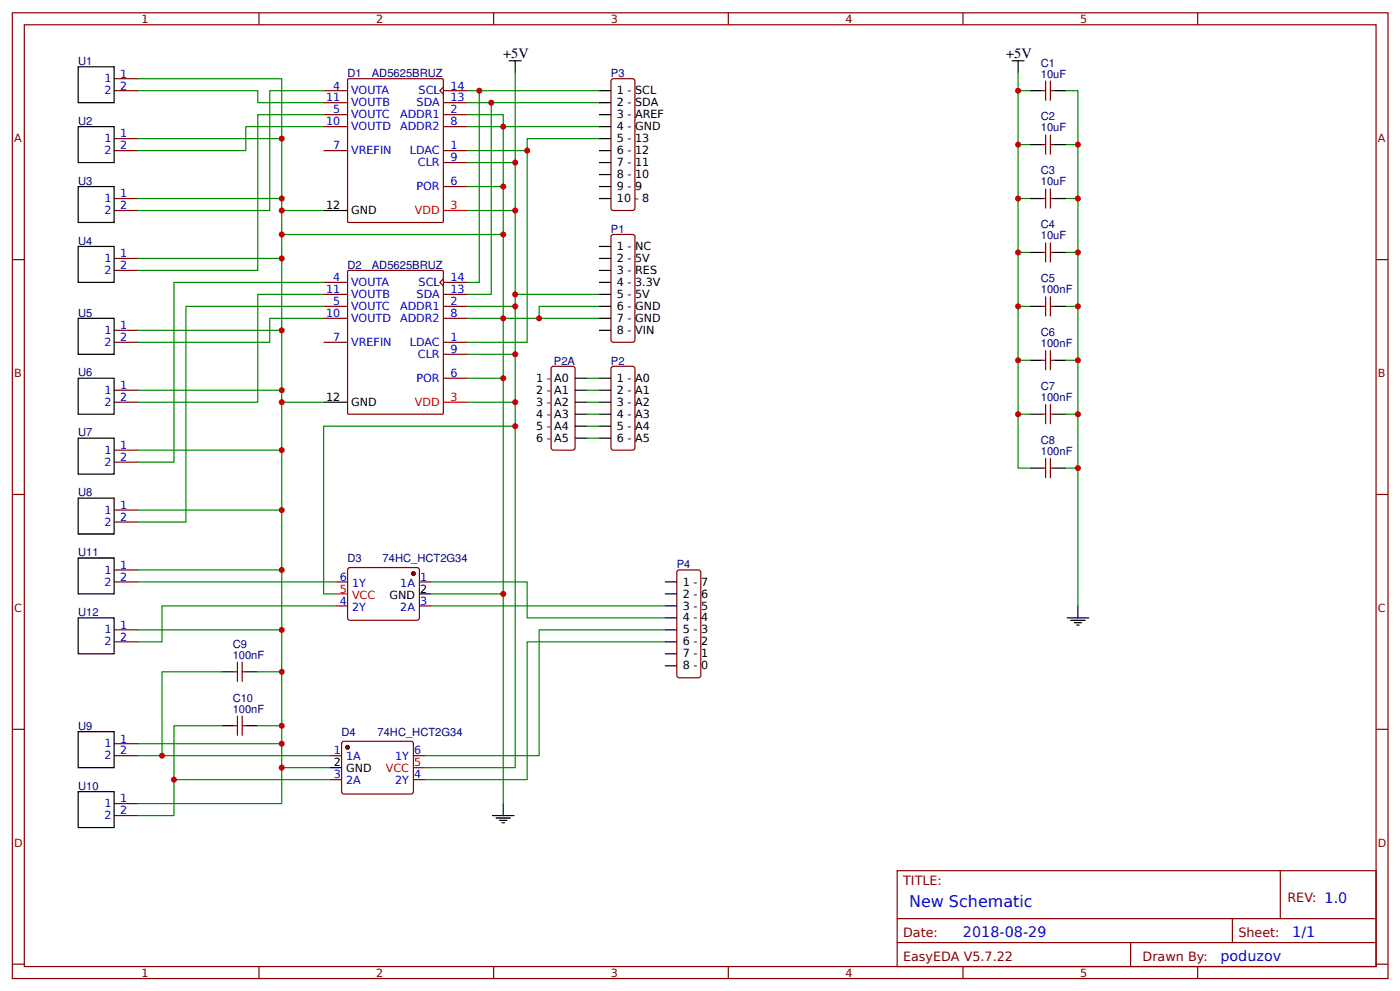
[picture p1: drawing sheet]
<svg xmlns="http://www.w3.org/2000/svg" width="309mm" height="219mm" viewBox="0 0 309 219" stroke-linecap="round" stroke-linejoin="round" font-family="sans-serif">
<g fill="none" stroke="#800" stroke-width=".26">
<path d="M2.7 2.8h304v213.3h-304zM5.4 5.5h298.7v207.9h-298.7zM25.2 17.4h5.3M57.2 2.8v2.7M76.9 17.4h20.8l.2 .1 .1 31.4-.2 .2h-20.7l-.3-.1v-31.4zM98 19.2l-.8 .8 .8 .8M109.1 2.8v2.7M135.3 17.5l4.5-.1 .2 .1 .3 .4v28.1l-.1 .2-.4 .3h-4.3l-.4-.3-.1-.2v-28.1zM160.9 2.8v2.7M212.8 2.8v2.7M231.1 17.9v4.2M232.1 17.9v4.2"/>
<path d="M264.7 2.8v2.7M25.2 20h5.3M25.2 33.3h5.3M25.2 30.6h5.3M71.5 20h5.3M71.5 33.3h5.3M71.5 25.3h5.3M71.5 28h5.3M71.5 22.7h5.3M98 20h5.3M98 33.3h5.3M98 25.3h5.3"/>
<path d="M98 28h5.3M98 35.9h5.3M98 22.7h5.3M230.3 20h.8M230.3 31.9h.8M231.1 29.8v4.3M232.1 20h.8M232.1 29.8v4.3M232.1 31.9h.8M2.7 57.3h2.7M25.2 43.8h5.3M25.2 46.5h5.3"/>
<path d="M25.2 57.1h5.3M25.2 59.7h5.3M76.9 59.8l20.8-.1 .2 .1 .1 31.4-.2 .2-20.7 .1-.3-.2v-31.3zM98 41.2h5.3M135.3 51.9l4.5-.1 .2 .1 .3 .4v22.8l-.1 .2-.4 .3h-4.3l-.4-.3-.1-.2v-22.8zM230.3 43.8h.8M230.3 55.7h.8M231.1 41.7v4.3M231.1 53.6v4.3M232.1 43.8h.8M232.1 41.7v4.3M232.1 53.6v4.3"/>
<path d="M232.1 55.7h.8M304.1 57.3h2.6M25.2 75.6h5.3M25.2 72.9h5.3M71.5 75.6h5.3M71.5 67.7h5.3M71.5 62.4h5.3M71.5 70.3h5.3M71.5 65h5.3M98 61.6l-.8 .8 .8 .8M98 75.6h5.3M98 67.7h5.3"/>
<path d="M98 62.4h5.3M98 70.3h5.3M98 78.2h5.3M98 65h5.3M230.3 67.7h.8M230.3 79.6h.8M231.1 65.5v4.3M231.1 77.4v4.3M232.1 67.7h.8M232.1 65.5v4.3M232.1 77.4v4.3M232.1 79.6h.8"/>
<path d="M25.2 86.2h5.3M25.2 88.8h5.3M25.2 99.4h5.3M98 83.5h5.3M122 81l4.6-.1 .2 .1 .3 .4v17.5l-.1 .2-.4 .3h-4.3l-.3-.1-.2-.4v-17.5zM135.3 81l4.5-.1 .2 .1 .3 .4v17.5l-.1 .2-.4 .3h-4.3l-.4-.3-.1-.2v-17.5zM230.3 91.5h.8M231.1 89.3v4.3M232.1 89.3v4.3M232.1 91.5h.8M2.7 109.2h2.7M25.2 102h5.3"/>
<path d="M25.2 112.6h5.3M25.2 115.3h5.3M230.3 103.4h.8M231.1 101.3v4.2M232.1 101.3v4.2M232.1 103.4h.8M304.1 109.2h2.6M25.2 125.9h5.3M25.2 128.5h5.3M25.2 139.1h5.3M74.2 128.5h2.6M74.2 133.8h2.6"/>
<path d="M77.1 125.4h15.3l.3 .5-.1 10.8-.4 .3-15.1-.1-.3-.5v-10.5zM92.7 128.5h2.6M92.7 133.8h2.6M149.8 125.9h4.5l.5 .2 .1 .3v22.7l-.1 .3-.5 .3h-4.2l-.3-.1-.2-.5v-22.7zM25.2 141.7h5.3M51.7 148.4h.8M52.5 146.2v4.3M52.5 158.1v4.3M53.5 146.2v4.3M53.5 158.1v4.3M53.5 148.4h.8M2.7 161.1h2.7"/>
<path d="M25.2 164.2h5.3M25.2 166.9h5.3M25.2 177.5h5.3M51.7 160.3h.8M53.5 160.3h.8M72.8 166.9h2.7M72.8 172.2h2.7M75.7 163.8h15.4l.3 .4-.1 10.9-.5 .2h-15.1l-.2-.5v-10.6zM91.4 166.9h2.6M91.4 172.2h2.6M304.1 161.1h2.6M25.2 180.1h5.3"/>
<path d="M198.3 192.3h105.8v21.1h-105.8zM282.9 192.3v10.6M2.7 212.9h2.7M57.2 213.4v2.7M109.1 213.4v2.7M160.9 213.4v2.7M198.3 202.9h105.8M198.3 208.1h105.8M212.8 213.4v2.7M249.8 208.1v5.3M264.7 213.4v2.7M272.3 202.9v5.2"/>
<path d="M304.1 212.9h2.6"/>
</g>
<g fill="none" stroke="#000" stroke-width=".26">
<path d="M17.3 14.7h7.9v8h-7.9zM112.5 13.4h2.7M113.9 13.4v2.7M223.7 13.4h2.6M225 13.4v2.7M17.3 28h7.9v7.9h-7.9zM132.4 20h2.6M132.4 22.7h2.6M132.4 25.3h2.6M132.4 28h2.6M132.4 30.6h2.6M132.4 33.3h2.6"/>
<path d="M132.4 35.9h2.6M132.4 38.5h2.6M227.6 20h2.7M227.6 31.9h2.7M232.9 20h2.7M232.9 31.9h2.7M17.3 41.2h7.9v7.9h-7.9zM17.3 54.4h7.9v8h-7.9zM71.5 46.5h5.3M132.4 54.4h2.6M132.4 57.1h2.6M132.4 59.7h2.6"/>
<path d="M132.4 41.2h2.6M132.4 43.8h2.6M227.6 43.8h2.7M227.6 55.7h2.7M232.9 43.8h2.7M232.9 55.7h2.7M17.3 70.3h7.9v7.9h-7.9zM132.4 62.4h2.6M132.4 65h2.6M132.4 67.7h2.6M132.4 70.3h2.6M132.4 72.9h2.6"/>
<path d="M227.6 67.7h2.7M227.6 79.6h2.7M232.9 67.7h2.7M232.9 79.6h2.7M17.3 83.5h7.9v8h-7.9zM17.3 96.8h7.9v7.9h-7.9zM71.5 88.8h5.3M127.1 83.5h2.6M127.1 86.2h2.6M127.1 88.8h2.6M127.1 91.5h2.6M127.1 94.1h2.6"/>
<path d="M127.1 96.8h2.6M132.4 83.5h2.6M132.4 86.2h2.6M132.4 88.8h2.6M132.4 91.5h2.6M132.4 94.1h2.6M132.4 96.8h2.6M227.6 91.5h2.7M232.9 91.5h2.7M17.3 110h7.9v7.9h-7.9zM227.6 103.4h2.7M232.9 103.4h2.7"/>
<path d="M17.3 123.2h7.9v8h-7.9zM17.3 136.4h7.9v8h-7.9zM92.7 131.2h2.6M146.9 128.5h2.7M146.9 131.2h2.7M146.9 133.8h2.7M146.9 136.4h2.7M146.9 139.1h2.7M235.8 136.4h4.8M236.6 137h3.2M237.4 137.5h1.6M237.9 138h.6"/>
<path d="M238.2 133.8v2.6M49 148.4h2.7M54.3 148.4h2.7M146.9 141.7h2.7M146.9 144.4h2.7M146.9 147h2.7M17.3 161.6h7.9v7.9h-7.9zM17.3 174.8h7.9v7.9h-7.9zM49 160.3h2.7M54.3 160.3h2.7M72.8 169.5h2.7M111.2 177.5v2.6"/>
<path d="M108.8 180.1h4.8M109.6 180.6h3.2M110.4 181.2h1.6M110.9 181.7h.6"/>
</g>
<path d="M98 46.5h5.3M98 88.8h5.3M74.2 131.2h2.6M91.4 169.5h2.6" fill="none" stroke="#f00" stroke-width=".26"/>
<g fill="none" stroke="#080" stroke-width=".26">
<path d="M30.5 17.4h31.8v29.1M113.9 16.1v19.8M225 16.1v87.3h2.6M30.5 20h26.5v2.7h14.5M30.5 30.6h31.8M71.5 20h-11.9v26.5h-29.1M71.5 25.3h-14.5v34.4h-26.5M71.5 28h-17.2v5.3h-23.8M103.3 25.3h7.9v2.7h-7.9M103.3 35.9h10.6v10.6M103.3 20h29.1M103.3 22.7h29.1"/>
<path d="M103.3 33.3h13.2M105.9 20v42.4h-2.6M108.6 22.7v42.3h-5.3M132.4 28h-21.2v23.8h-48.9v-5.3h9.2M132.4 30.6h-15.9v45h-13.2M225 20h2.6M225 31.9h2.6M235.6 20h2.6v113.8M235.6 31.9h2.6M30.5 43.8h31.8M30.5 57.1h31.8M62.3 51.8v37h9.2"/>
<path d="M103.3 46.5h10.6v42.3h-10.6M103.3 41.2h7.9M111.2 51.8v18.5h-7.9M225 43.8h2.6M225 55.7h2.6M235.6 43.8h2.6M235.6 55.7h2.6M30.5 72.9h31.8M71.5 62.4h-33.1v39.6h-7.9M71.5 67.7h-30.4v47.6h-10.6M71.5 70.3h-11.9v5.3h-29.1M71.5 65h-14.5v23.8h-26.5"/>
<path d="M103.3 67.7h10.6M103.3 78.2h10.6M113.9 65h18.5M132.4 70.3h-21.2v13.2h-7.9M132.4 67.7h-13.3v2.6M225 67.7h2.6M225 79.6h2.6M235.6 67.7h2.6M235.6 79.6h2.6M30.5 86.2h31.8M62.3 88.8v10.6h-31.8M62.3 99.4v13.2h-31.8"/>
<path d="M111.2 83.5v94M113.9 88.8v5.3h-42.4v37.1h2.7M113.9 94.1v75.4h-19.9M129.7 86.2h2.7M129.7 91.5h2.7M129.7 83.5h2.7M129.7 88.8h2.7M129.7 94.1h2.7M129.7 96.8h2.7M225 91.5h2.6M235.6 91.5h2.6M62.3 112.6v13.3h-31.8"/>
<path d="M235.6 103.4h2.6M30.5 128.5h43.7M62.3 125.9v13.2h-31.8M62.3 139.1v38.4h-31.8M74.2 133.8h-38.4v7.9h-5.3M95.3 128.5h21.2v7.9h30.4M95.3 131.2h15.9M95.3 133.8h51.6M146.9 139.1h-27.8v27.8h-25.1M49 148.4h-13.2v18.5M57 148.4h5.3M146.9 141.7h-30.4v30.5h-22.5"/>
<path d="M30.5 166.9h42.3M30.5 164.2h31.8M49 160.3h-10.6v11.9M57 160.3h5.3M62.3 169.5h10.5M72.8 172.2h-34.4v7.9h-7.9"/>
</g>
<g fill="#800" stroke="#800" stroke-width=".26">
<circle cx="91.4" cy="126.7" r=".4"/>
<circle cx="76.8" cy="165" r=".4"/>
</g>
<g fill="#c00">
<circle cx="113.9" cy="46.5" r=".66"/>
<circle cx="113.9" cy="65" r=".66"/>
<circle cx="35.8" cy="166.9" r=".66"/>
<circle cx="62.3" cy="160.3" r=".66"/>
<circle cx="62.3" cy="164.2" r=".66"/>
<circle cx="113.9" cy="94.1" r=".66"/>
<circle cx="62.3" cy="112.6" r=".66"/>
<circle cx="225" cy="91.5" r=".66"/>
<circle cx="225" cy="67.7" r=".66"/>
<circle cx="225" cy="43.8" r=".66"/>
<circle cx="225" cy="20" r=".66"/>
<circle cx="238.2" cy="31.9" r=".66"/>
<circle cx="238.2" cy="55.7" r=".66"/>
<circle cx="238.2" cy="79.6" r=".66"/>
<circle cx="238.2" cy="103.4" r=".66"/>
<circle cx="113.9" cy="35.9" r=".66"/>
<circle cx="119.1" cy="70.3" r=".66"/>
<circle cx="111.2" cy="70.3" r=".66"/>
<circle cx="62.3" cy="99.4" r=".66"/>
<circle cx="62.3" cy="86.2" r=".66"/>
<circle cx="62.3" cy="72.9" r=".66"/>
<circle cx="62.3" cy="43.8" r=".66"/>
<circle cx="113.9" cy="67.7" r=".66"/>
<circle cx="111.2" cy="51.8" r=".66"/>
<circle cx="111.2" cy="28" r=".66"/>
<circle cx="108.6" cy="22.7" r=".66"/>
<circle cx="105.9" cy="20" r=".66"/>
<circle cx="116.5" cy="33.3" r=".66"/>
<circle cx="62.3" cy="51.8" r=".66"/>
<circle cx="62.3" cy="46.5" r=".66"/>
<circle cx="62.3" cy="30.6" r=".66"/>
<circle cx="62.3" cy="57.1" r=".66"/>
<circle cx="62.3" cy="88.8" r=".66"/>
<circle cx="111.2" cy="41.2" r=".66"/>
<circle cx="113.9" cy="78.2" r=".66"/>
<circle cx="111.2" cy="83.5" r=".66"/>
<circle cx="238.2" cy="91.5" r=".66"/>
<circle cx="238.2" cy="67.7" r=".66"/>
<circle cx="238.2" cy="43.8" r=".66"/>
<circle cx="225" cy="31.9" r=".66"/>
<circle cx="225" cy="55.7" r=".66"/>
<circle cx="225" cy="79.6" r=".66"/>
<circle cx="62.3" cy="125.9" r=".66"/>
<circle cx="113.9" cy="88.8" r=".66"/>
<circle cx="111.2" cy="131.2" r=".66"/>
<circle cx="62.3" cy="169.5" r=".66"/>
<circle cx="62.3" cy="139.1" r=".66"/>
<circle cx="62.3" cy="148.4" r=".66"/>
<circle cx="38.4" cy="172.2" r=".66"/>
</g>
<text font-size="3.5" fill="#00f" x="200.9" y="200.2">New Schematic</text>
<g font-size="3.2">
<text x="111.2" y="12.9">+5V</text>
<text x="222.3" y="12.9">+5V</text>
</g>
<g font-size="3.2" fill="#00f">
<text x="212.8" y="206.8">2018-08-29</text>
<text x="285.6" y="206.8">1/1</text>
<text x="269.7" y="212.1">poduzov</text>
</g>
<g font-size="2.8" fill="#800">
<text x="199.6" y="195.4">TITLE:</text>
<text x="284.5" y="199.2">REV: 1.0</text>
<text x="199.6" y="206.8">Date:</text>
<text x="273.7" y="206.8">Sheet:</text>
<text x="199.6" y="212.1">EasyEDA V5.7.22</text>
<text x="252.5" y="212.1">Drawn By:</text>
</g>
<g font-size="2.5" fill="#800">
<text x="31.3" y="5.1">1</text>
<text x="83.2" y="5.1">2</text>
<text x="135" y="5.1">3</text>
<text x="186.9" y="5.1">4</text>
<text x="238.7" y="5.1">5</text>
<text x="3.1" y="31.4">A</text>
<text x="304.5" y="31.4">A</text>
<text x="3.1" y="83.3">B</text>
<text x="304.5" y="83.3">B</text>
<text x="3.1" y="135.1">C</text>
<text x="304.5" y="135.1">C</text>
<text x="3.1" y="187">D</text>
<text x="304.5" y="187">D</text>
<text x="31.3" y="215.7">1</text>
<text x="83.2" y="215.7">2</text>
<text x="135" y="215.7">3</text>
<text x="186.9" y="215.7">4</text>
<text x="238.7" y="215.7">5</text>
</g>
<g font-size="2.5" fill="#000080">
<text x="17.3" y="14.3">U1</text>
<text x="76.8" y="17">D1</text>
<text x="82.2" y="17">AD5625BRUZ</text>
<text x="135" y="17">P3</text>
<text x="230" y="17.1">10uF</text>
<text x="230" y="14.7">C1</text>
<text x="17.3" y="27.6">U2</text>
<text x="230" y="29">10uF</text>
<text x="230" y="26.6">C2</text>
<text x="17.3" y="40.8">U3</text>
<text x="230" y="40.9">10uF</text>
<text x="230" y="38.5">C3</text>
<text x="135" y="51.4">P1</text>
<text x="230" y="52.8">10uF</text>
<text x="230" y="50.4">C4</text>
<text x="17.3" y="54">U4</text>
<text x="76.8" y="59.3">D2</text>
<text x="82.2" y="59.3">AD5625BRUZ</text>
<text x="230" y="64.7">100nF</text>
<text x="230" y="62.3">C5</text>
<text x="17.3" y="69.9">U5</text>
<text x="230" y="76.6">100nF</text>
<text x="230" y="74.2">C6</text>
<text x="17.3" y="83.1">U6</text>
<text x="122.4" y="80.5">P2A</text>
<text x="135" y="80.5">P2</text>
<text x="230" y="88.6">100nF</text>
<text x="230" y="86.1">C7</text>
<text x="17.3" y="96.4">U7</text>
<text x="230" y="100.5">100nF</text>
<text x="230" y="98">C8</text>
<text x="17.3" y="109.6">U8</text>
<text x="17.3" y="122.8">U11</text>
<text x="76.8" y="124.1">D3</text>
<text x="84.6" y="124.1">74HC_HCT2G34</text>
<text x="149.6" y="125.5">P4</text>
<text x="17.3" y="136">U12</text>
<text x="51.4" y="143">C9</text>
<text x="51.4" y="145.4">100nF</text>
<text x="51.4" y="154.9">C10</text>
<text x="17.3" y="161.2">U9</text>
<text x="51.4" y="157.3">100nF</text>
<text x="75.5" y="162.5">D4</text>
<text x="83.4" y="162.5">74HC_HCT2G34</text>
<text x="17.3" y="174.4">U10</text>
</g>
<g font-size="2.5" fill="#00f">
<text x="26.5" y="17.1">1</text>
<text x="23.1" y="18.2">1</text>
<text x="23.1" y="20.8">2</text>
<text x="26.5" y="19.8">2</text>
<text x="72.1" y="22.4">11</text>
<text x="73.6" y="19.8">4</text>
<text x="77.6" y="20.8">VOUTA</text>
<text x="77.6" y="23.5">VOUTB</text>
<text x="92.1" y="23.5">SDA</text>
<text x="92.5" y="20.8">SCL</text>
<text x="99.6" y="22.4">13</text>
<text x="99.6" y="19.8">14</text>
<text x="72.1" y="27.7">10</text>
<text x="73.6" y="25.1">5</text>
<text x="77.6" y="26.1">VOUTC</text>
<text x="77.6" y="28.8">VOUTD</text>
<text x="88.4" y="26.1">ADDR1</text>
<text x="88.4" y="28.8">ADDR2</text>
<text x="99.6" y="25.1">2</text>
<text x="99.6" y="27.7">8</text>
<text x="23.1" y="31.4">1</text>
<text x="23.1" y="34.1">2</text>
<text x="26.5" y="30.3">1</text>
<text x="26.5" y="33">2</text>
<text x="73.6" y="33">7</text>
<text x="77.6" y="34.1">VREFIN</text>
<text x="90.6" y="34.1">LDAC</text>
<text x="99.6" y="33">1</text>
<text x="99.6" y="35.6">9</text>
<text x="92" y="42">POR</text>
<text x="92.4" y="36.7">CLR</text>
<text x="99.6" y="40.9">6</text>
<text x="23.1" y="44.6">1</text>
<text x="23.1" y="47.3">2</text>
<text x="26.5" y="43.6">1</text>
<text x="26.5" y="46.2">2</text>
<text x="23.1" y="57.9">1</text>
<text x="26.5" y="56.8">1</text>
<text x="26.5" y="59.5">2</text>
<text x="23.1" y="60.5">2</text>
<text x="72.1" y="64.7">11</text>
<text x="73.6" y="62.1">4</text>
<text x="77.6" y="63.2">VOUTA</text>
<text x="77.6" y="65.8">VOUTB</text>
<text x="92.1" y="65.8">SDA</text>
<text x="92.5" y="63.2">SCL</text>
<text x="99.6" y="64.7">13</text>
<text x="99.6" y="62.1">14</text>
<text x="72.1" y="70">10</text>
<text x="73.6" y="67.4">5</text>
<text x="77.6" y="68.4">VOUTC</text>
<text x="77.6" y="71.1">VOUTD</text>
<text x="88.4" y="68.4">ADDR1</text>
<text x="88.4" y="71.1">ADDR2</text>
<text x="99.6" y="67.4">2</text>
<text x="99.6" y="70">8</text>
<text x="23.1" y="73.7">1</text>
<text x="23.1" y="76.4">2</text>
<text x="26.5" y="72.7">1</text>
<text x="26.5" y="75.3">2</text>
<text x="73.6" y="75.3">7</text>
<text x="77.6" y="76.4">VREFIN</text>
<text x="90.6" y="76.4">LDAC</text>
<text x="99.6" y="75.3">1</text>
<text x="99.6" y="78">9</text>
<text x="92.4" y="79">CLR</text>
<text x="99.6" y="83.3">6</text>
<text x="23.1" y="87">1</text>
<text x="23.1" y="89.6">2</text>
<text x="26.5" y="85.9">1</text>
<text x="26.5" y="88.6">2</text>
<text x="92" y="84.3">POR</text>
<text x="23.1" y="100.2">1</text>
<text x="26.5" y="99.1">1</text>
<text x="26.5" y="101.8">2</text>
<text x="23.1" y="102.8">2</text>
<text x="23.1" y="113.4">1</text>
<text x="26.5" y="112.4">1</text>
<text x="23.1" y="116.1">2</text>
<text x="26.5" y="115">2</text>
<text x="26.5" y="125.6">1</text>
<text x="23.1" y="126.7">1</text>
<text x="23.1" y="129.3">2</text>
<text x="26.5" y="128.2">2</text>
<text x="75.1" y="128.2">6</text>
<text x="77.8" y="129.6">1Y</text>
<text x="88.4" y="129.6">1A</text>
<text x="92.8" y="128.2">1</text>
<text x="75.1" y="133.5">4</text>
<text x="77.8" y="134.9">2Y</text>
<text x="88.4" y="134.9">2A</text>
<text x="92.8" y="133.5">3</text>
<text x="23.1" y="139.9">1</text>
<text x="23.1" y="142.5">2</text>
<text x="26.5" y="138.8">1</text>
<text x="26.5" y="141.5">2</text>
<text x="23.1" y="165">1</text>
<text x="23.1" y="167.7">2</text>
<text x="26.5" y="164">1</text>
<text x="26.5" y="166.6">2</text>
<text x="73.8" y="166.6">1</text>
<text x="76.5" y="167.9">1A</text>
<text x="87.3" y="167.9">1Y</text>
<text x="91.5" y="166.6">6</text>
<text x="73.8" y="171.9">3</text>
<text x="76.5" y="173.2">2A</text>
<text x="87.3" y="173.2">2Y</text>
<text x="91.5" y="171.9">4</text>
<text x="23.1" y="178.2">1</text>
<text x="26.5" y="177.2">1</text>
<text x="26.5" y="179.8">2</text>
<text x="23.1" y="180.9">2</text>
</g>
<g font-size="2.5">
<text x="136.3" y="20.8">1 - SCL</text>
<text x="136.3" y="23.5">2 - SDA</text>
<text x="136.3" y="26.1">3 - AREF</text>
<text x="136.3" y="28.8">4 - GND</text>
<text x="136.3" y="31.4">5 - 13</text>
<text x="136.3" y="34.1">6 - 12</text>
<text x="136.3" y="36.7">7 - 11</text>
<text x="136.3" y="39.3">8 - 10</text>
<text x="136.3" y="42">9 - 9</text>
<text x="72.1" y="46.2">12</text>
<text x="77.6" y="47.3">GND</text>
<text x="136.3" y="44.6">10 - 8</text>
<text x="136.3" y="55.2">1 - NC</text>
<text x="136.3" y="57.9">2 - 5V</text>
<text x="136.3" y="60.5">3 - RES</text>
<text x="136.3" y="63.2">4 - 3.3V</text>
<text x="136.3" y="65.8">5 - 5V</text>
<text x="136.3" y="68.4">6 - GND</text>
<text x="136.3" y="71.1">7 - GND</text>
<text x="136.3" y="73.7">8 - VIN</text>
<text x="72.1" y="88.6">12</text>
<text x="77.6" y="89.6">GND</text>
<text x="118.5" y="84.3">1 - A0</text>
<text x="118.5" y="87">2 - A1</text>
<text x="118.5" y="89.6">3 - A2</text>
<text x="136.3" y="84.3">1 - A0</text>
<text x="136.3" y="87">2 - A1</text>
<text x="136.3" y="89.6">3 - A2</text>
<text x="118.5" y="92.3">4 - A3</text>
<text x="118.5" y="94.9">5 - A4</text>
<text x="136.3" y="92.3">4 - A3</text>
<text x="136.3" y="94.9">5 - A4</text>
<text x="118.5" y="97.6">6 - A5</text>
<text x="136.3" y="97.6">6 - A5</text>
<text x="92.8" y="130.9">2</text>
<text x="150.9" y="129.3">1 - 7</text>
<text x="150.9" y="131.9">2 - 6</text>
<text x="86" y="132.2">GND</text>
<text x="150.9" y="134.6">3 - 5</text>
<text x="150.9" y="137.2">4 - 4</text>
<text x="150.9" y="139.9">5 - 3</text>
<text x="150.9" y="142.5">6 - 2</text>
<text x="150.9" y="145.2">7 - 1</text>
<text x="150.9" y="147.8">8 - 0</text>
<text x="73.8" y="169.3">2</text>
<text x="76.5" y="170.6">GND</text>
</g>
<g font-size="2.5" fill="#f00">
<text x="91.7" y="47.3">VDD</text>
<text x="99.6" y="46.2">3</text>
<text x="91.7" y="89.6">VDD</text>
<text x="99.6" y="88.6">3</text>
<text x="75.1" y="130.9">5</text>
<text x="77.8" y="132.2">VCC</text>
<text x="85.2" y="170.6">VCC</text>
<text x="91.5" y="169.3">5</text>
</g>
</svg>
